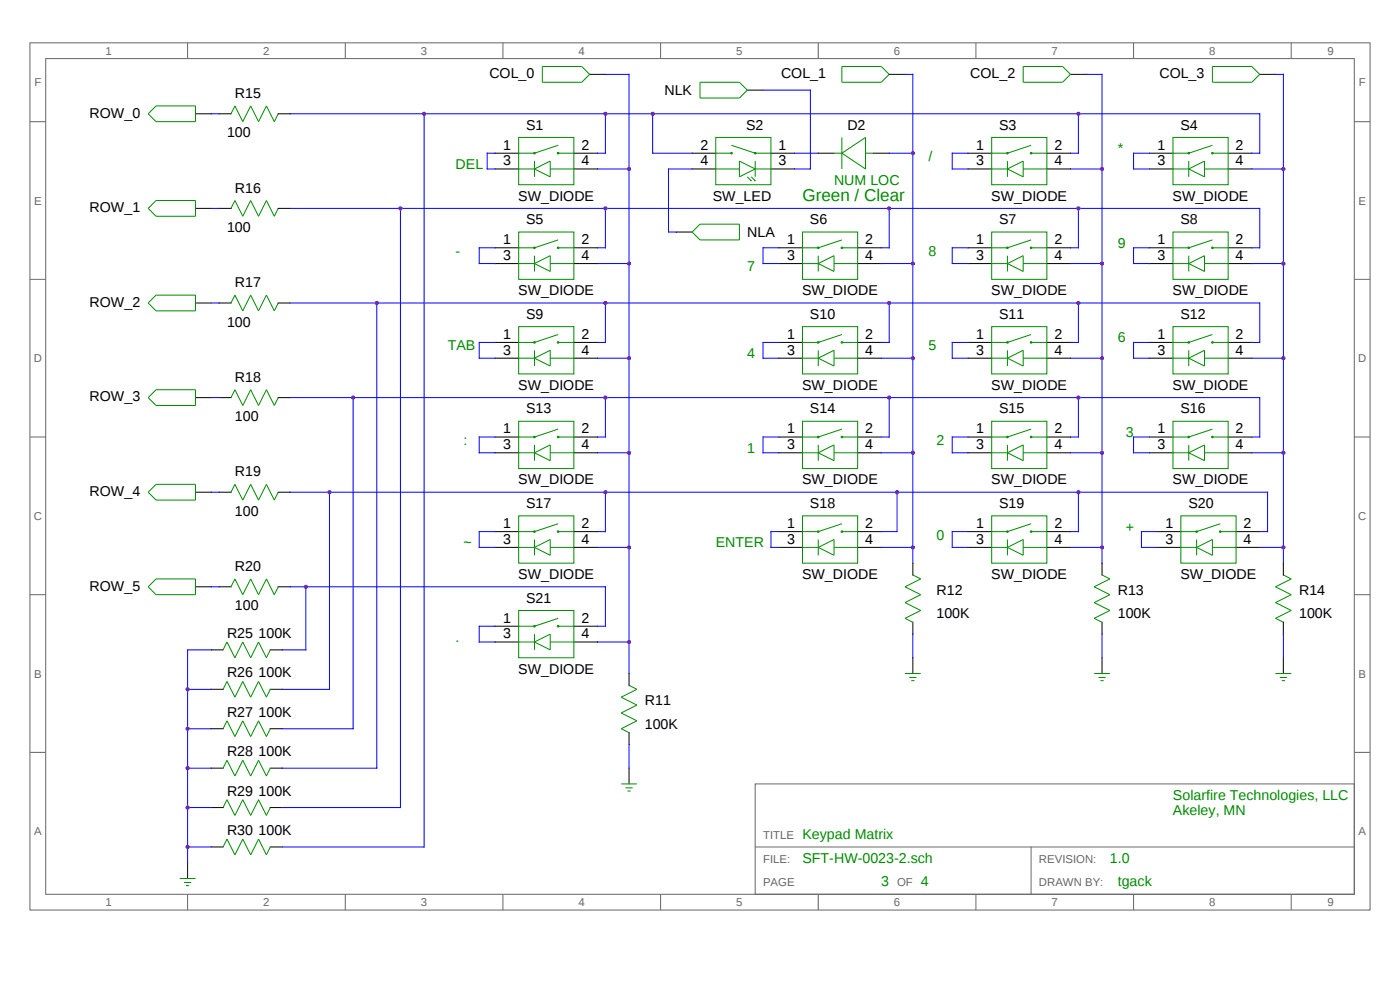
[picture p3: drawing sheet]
<svg xmlns="http://www.w3.org/2000/svg" width="297mm" height="210mm" viewBox="0 0 297 210" stroke-linecap="round" stroke-linejoin="round" font-family="sans-serif">
<g fill="none" stroke="#666" stroke-width=".21">
<path d="M6.4 9.1h284.3v183.9h-284.3zM9.7 12.4h277.6v177.3h-277.6zM39.8 9.1v3.3M73.2 9.1v3.3M106.7 9.1v3.3M140.1 9.1v3.3M173.6 9.1v3.3M207 9.1v3.3M240.5 9.1v3.3M273.9 9.1v3.3M6.4 25.8h3.3M287.3 25.8h3.4"/>
<path d="M6.4 59.3h3.3M287.3 59.3h3.4M6.4 92.7h3.3M287.3 92.7h3.4M6.4 126.2h3.3M287.3 126.2h3.4M6.4 159.6h3.3M287.3 159.6h3.4M160.2 166.3h127.1v23.4h-127.1zM160.2 179.7h127.1M218.7 179.7v10M39.8 189.7v3.3"/>
<path d="M73.2 189.7v3.3M106.7 189.7v3.3M140.1 189.7v3.3M173.6 189.7v3.3M207 189.7v3.3M240.5 189.7v3.3M273.9 189.7v3.3"/>
</g>
<g fill="none" stroke="#00f" stroke-width=".21">
<path d="M128.4 15.8h5v127.1M161.9 19.1h10v16.7h-3.3M192 15.8h1.7v103.7M230.4 15.8h3.4v103.7M270.6 15.8h1.7v103.7M44.8 24.1h1.7M61.5 24.1h205.7v8.4h-1.6M90 24.1v155.6h-30.1M105 32.5h-1.7v3.3h1.7M126.8 35.8h6.6M128.4 24.1v8.4h-1.6M138.5 24.1v8.4h8.3"/>
<path d="M146.8 35.8h-5v13.4h1.7M168.6 32.5h5M188.6 32.5h5.1M205.4 32.5h-3.4v3.3h3.4M227.1 35.8h6.7M228.8 24.1v8.4h-1.7M243.8 32.5h-3.3v3.3h3.3M265.6 35.8h6.7M44.8 44.2h1.7M61.5 44.2h205.7v8.4h-1.6M85 44.2v127.1h-25.1M105 52.6h-3.3v3.3h3.3"/>
<path d="M126.8 55.9h6.6M128.4 44.2v8.4h-1.6M165.2 52.6h-3.3v3.3h3.3M187 55.9h6.7M188.6 44.2v8.4h-1.6M205.4 52.6h-3.4v3.3h3.4M227.1 55.9h6.7M228.8 44.2v8.4h-1.7M243.8 52.6h-3.3v3.3h3.3M265.6 55.9h6.7M44.8 64.3h1.7M61.5 64.3h205.7v8.3h-1.6"/>
<path d="M79.9 64.3v98.6h-20M105 72.6h-3.3v3.4h3.3M126.8 76h6.6M128.4 64.3v8.3h-1.6M165.2 72.6h-3.3v3.4h3.3M187 76h6.7M188.6 64.3v8.3h-1.6M205.4 72.6h-3.4v3.4h3.4M227.1 76h6.7M228.8 64.3v8.3h-1.7M243.8 72.6h-3.3v3.4h3.3M265.6 76h6.7"/>
<path d="M44.8 84.3h1.7M61.5 84.3h205.7v8.4h-1.6M74.9 84.3v70.3h-15M105 92.7h-3.3v3.3h3.3M126.8 96h6.6M128.4 84.3v8.4h-1.6M165.2 92.7h-3.3v3.3h3.3M187 96h6.7M188.6 84.3v8.4h-1.6M205.4 92.7h-3.4v3.3h3.4M227.1 96h6.7M228.8 84.3v8.4h-1.7"/>
<path d="M243.8 92.7h-3.3v3.3h3.3M265.6 96h6.7M44.8 104.4h1.7M61.5 104.4h207.4v8.4h-1.7M69.9 104.4v41.8h-10M105 112.8h-3.3v3.3h3.3M126.8 116.1h6.6M128.4 104.4v8.4h-1.6M165.2 112.8h-1.6v3.3h1.6M187 116.1h6.7M190.3 104.4v8.4h-3.3M205.4 112.8h-3.4v3.3h3.4"/>
<path d="M227.1 116.1h6.7M228.8 104.4v8.4h-1.7M245.5 112.8h-3.3v3.3h3.3M267.2 116.1h5.1M44.8 124.5h1.7M44.8 137.9h-5v45.1M61.5 124.5h66.9v8.3h-1.6M64.9 124.5v13.4h-5M105 132.8h-3.3v3.4h3.3M126.8 136.2h6.6M193.7 134.5v5M233.8 134.5v5"/>
<path d="M272.3 134.5v5M39.8 154.6h5M39.8 146.2h5M133.4 157.9v5M39.8 179.7h5M39.8 171.3h5M39.8 162.9h5"/>
</g>
<g fill="none" stroke="#000" stroke-width=".21">
<path d="M125.1 15.8h3.3M158.5 19.1h3.4M188.6 15.8h3.4M227.1 15.8h3.3M267.2 15.8h3.4M41.5 24.1h3.3M46.5 24.1h2.5M59 24.1h2.5M105 32.5h5M105 35.8h5M121.7 32.5h5.1M121.7 35.8h5.1"/>
<path d="M146.8 32.5h5M146.8 35.8h5M163.6 32.5h5M163.6 35.8h5M173.6 32.5h3.3M185.3 32.5h3.3M205.4 32.5h5M205.4 35.8h5M222.1 32.5h5M222.1 35.8h5M243.8 32.5h5M243.8 35.8h5"/>
<path d="M260.5 32.5h5.1M260.5 35.8h5.1M41.5 44.2h3.3M46.5 44.2h2.5M59 44.2h2.5M105 52.6h5M105 55.9h5M121.7 52.6h5.1M121.7 55.9h5.1M143.5 49.2h3.3M165.2 52.6h5M165.2 55.9h5"/>
<path d="M181.9 52.6h5.1M181.9 55.9h5.1M205.4 52.6h5M205.4 55.9h5M222.1 52.6h5M222.1 55.9h5M243.8 52.6h5M243.8 55.9h5M260.5 52.6h5.1M260.5 55.9h5.1M41.5 64.3h3.3M46.5 64.3h2.5"/>
<path d="M59 64.3h2.5M105 72.6h5M105 76h5M121.7 72.6h5.1M121.7 76h5.1M165.2 72.6h5M165.2 76h5M181.9 72.6h5.1M181.9 76h5.1M205.4 72.6h5M205.4 76h5M222.1 72.6h5"/>
<path d="M222.1 76h5M243.8 72.6h5M243.8 76h5M260.5 72.6h5.1M260.5 76h5.1M41.5 84.3h3.3M46.5 84.3h2.5M59 84.3h2.5M105 92.7h5M105 96h5M121.7 92.7h5.1M121.7 96h5.1"/>
<path d="M165.2 92.7h5M165.2 96h5M181.9 92.7h5.1M181.9 96h5.1M205.4 92.7h5M205.4 96h5M222.1 92.7h5M222.1 96h5M243.8 92.7h5M243.8 96h5M260.5 92.7h5.1M260.5 96h5.1"/>
<path d="M41.5 104.4h3.3M46.5 104.4h2.5M59 104.4h2.5M105 112.8h5M105 116.1h5M121.7 112.8h5.1M121.7 116.1h5.1M165.2 112.8h5M165.2 116.1h5M181.9 112.8h5.1M181.9 116.1h5.1M193.7 119.5v2.5"/>
<path d="M205.4 112.8h5M205.4 116.1h5M222.1 112.8h5M222.1 116.1h5M233.8 119.5v2.5M245.5 112.8h5M245.5 116.1h5M262.2 112.8h5M262.2 116.1h5M272.3 119.5v2.5M41.5 124.5h3.3M44.8 137.9h2.5"/>
<path d="M46.5 124.5h2.5M57.3 137.9h2.6M59 124.5h2.5M105 132.8h5M105 136.2h5M121.7 132.8h5.1M121.7 136.2h5.1M193.7 132v2.5M193.7 139.5v3.4M233.8 132v2.5M233.8 139.5v3.4M272.3 132v2.5"/>
<path d="M272.3 139.5v3.4M44.8 146.2h2.5M44.8 154.6h2.5M57.3 146.2h2.6M57.3 154.6h2.6M133.4 142.9v2.5M133.4 155.4v2.5M44.8 162.9h2.5M44.8 171.3h2.5M44.8 179.7h2.5M57.3 162.9h2.6M57.3 171.3h2.6"/>
<path d="M57.3 179.7h2.6M133.4 162.9v3.4M39.8 183v3.4"/>
</g>
<g fill="none" stroke="#008b00" stroke-width=".21">
<path d="M115.1 14.1h8.3l1.7 1.7-1.7 1.6h-8.3zM148.5 17.4h8.4l1.6 1.7-1.6 1.7h-8.4zM178.6 14.1h8.4l1.6 1.7-1.6 1.6h-8.4zM217.1 14.1h8.3l1.7 1.7-1.7 1.6h-8.3zM257.2 14.1h8.4l1.6 1.7-1.6 1.6h-8.4zM33.1 22.5h8.4v3.3h-8.4l-1.7-1.7zM49 24.1l.8-1.6 1.7 3.3 1.7-3.3 1.6 3.3 1.7-3.3 1.7 3.3 .8-1.7M110 29.2h11.7v10h-11.7zM110 35.8h3.4M113.3 32.3l.2 .2v.1l-.3-.1zM113.4 34.2v3.3M113.4 35.8l3.3-1.6v3.3z"/>
<path d="M116.7 35.8h5M118.3 32.3l.3 .2-.1 .1-.3-.1zM118.4 30.8l-5 1.7h-3.4M118.4 32.5h3.3M151.8 29.2h11.8v10h-11.8zM151.8 32.5h3.4M151.8 35.8h5.1M155.1 32.3l.3 .2-.1 .1-.3-.1zM155.2 30.8l5 1.7h3.4M156.9 34.2l3.3 1.6-3.3 1.7zM158.5 37.5l.8 .8M159.4 38.2v.2h-.2z"/>
<path d="M159.4 37.5l.7 .8M160.1 32.3l.3 .2-.1 .1-.3-.1zM160.2 35.8h3.4M160.2 34.2v3.3M160.2 38.2v.2h-.2zM176.9 32.5h1.7M178.6 29.2v6.6M178.6 32.5l5-3.3v6.6zM183.6 32.5h1.7M210.4 29.2h11.7v10h-11.7zM210.4 35.8h3.3M213.6 32.3l.3 .2-.1 .1-.2-.1z"/>
<path d="M213.7 35.8l3.4-1.6v3.3zM213.7 34.2v3.3M217.1 35.8h5M218.7 32.3l.2 .2-.1 .1-.2-.1zM218.7 30.8l-5 1.7h-3.3M218.7 32.5h3.4M248.8 29.2h11.7v10h-11.7zM248.8 35.8h3.4M252.1 32.3l.3 .2-.1 .1-.3-.1zM252.2 34.2v3.3M252.2 35.8l3.3-1.6v3.3zM255.5 35.8h5"/>
<path d="M257.1 32.3l.3 .2-.1 .1-.3-.1zM257.2 30.8l-5 1.7h-3.4M257.2 32.5h3.3M33.1 42.5h8.4v3.4h-8.4l-1.7-1.7zM49 44.2l.8-1.7 1.7 3.4 1.7-3.4 1.6 3.4 1.7-3.4 1.7 3.4 .8-1.7M110 49.2h11.7v10.1h-11.7zM110 55.9h3.4M113.3 52.4l.2 .2v.1l-.3-.1zM113.4 54.2v3.4M113.4 55.9l3.3-1.7v3.4zM116.7 55.9h5M118.3 52.4l.3 .2-.1 .1-.3-.1z"/>
<path d="M118.4 50.9l-5 1.7h-3.4M118.4 52.6h3.3M146.8 49.2l1.7-1.7h8.4v3.4h-8.4zM170.2 49.2h11.7v10.1h-11.7zM170.2 55.9h3.4M173.5 52.4l.3 .2-.1 .1-.3-.1zM173.6 54.2v3.4M173.6 55.9l3.3-1.7v3.4zM176.9 55.9h5M178.5 52.4l.3 .2-.1 .1-.3-.1zM178.6 50.9l-5 1.7h-3.4M178.6 52.6h3.3"/>
<path d="M210.4 49.2h11.7v10.1h-11.7zM210.4 55.9h3.3M213.6 52.4l.3 .2-.1 .1-.2-.1zM213.7 55.9l3.4-1.7v3.4zM213.7 54.2v3.4M217.1 55.9h5M218.7 52.4l.2 .2-.1 .1-.2-.1zM218.7 50.9l-5 1.7h-3.3M218.7 52.6h3.4M248.8 49.2h11.7v10.1h-11.7zM248.8 55.9h3.4M252.1 52.4l.3 .2-.1 .1-.3-.1z"/>
<path d="M252.2 54.2v3.4M252.2 55.9l3.3-1.7v3.4zM255.5 55.9h5M257.1 52.4l.3 .2-.1 .1-.3-.1zM257.2 50.9l-5 1.7h-3.4M257.2 52.6h3.3M33.1 62.6h8.4v3.3h-8.4l-1.7-1.6zM49 64.3l.8-1.7 1.7 3.3 1.7-3.3 1.6 3.3 1.7-3.3 1.7 3.3 .8-1.6M110 69.3h11.7v10h-11.7zM110 76h3.4M113.3 72.5l.2 .1v.2l-.3-.2zM113.4 74.3v3.4"/>
<path d="M113.4 76l3.3-1.7v3.4zM116.7 76h5M118.3 72.5l.3 .1-.1 .2-.3-.2zM118.4 71l-5 1.6h-3.4M118.4 72.6h3.3M170.2 69.3h11.7v10h-11.7zM170.2 76h3.4M173.5 72.5l.3 .1-.1 .2-.3-.2zM173.6 76l3.3-1.7v3.4zM173.6 74.3v3.4M176.9 76h5M178.5 72.5l.3 .1-.1 .2-.3-.2z"/>
<path d="M178.6 71l-5 1.6h-3.4M178.6 72.6h3.3M210.4 69.3h11.7v10h-11.7zM210.4 76h3.3M213.6 72.5l.3 .1-.1 .2-.2-.2zM213.7 76l3.4-1.7v3.4zM213.7 74.3v3.4M217.1 76h5M218.7 72.5l.2 .1-.1 .2-.2-.2zM218.7 71l-5 1.6h-3.3M218.7 72.6h3.4M248.8 69.3h11.7v10h-11.7z"/>
<path d="M248.8 76h3.4M252.1 72.5l.3 .1-.1 .2-.3-.2zM252.2 74.3v3.4M252.2 76l3.3-1.7v3.4zM255.5 76h5M257.1 72.5l.3 .1-.1 .2-.3-.2zM257.2 71l-5 1.6h-3.4M257.2 72.6h3.3M33.1 82.7h8.4v3.3h-8.4l-1.7-1.7zM49 84.3l.8-1.6 1.7 3.3 1.7-3.3 1.6 3.3 1.7-3.3 1.7 3.3 .8-1.7M110 89.4h11.7v10h-11.7zM110 96h3.4"/>
<path d="M113.3 92.6l.2 .1v.2l-.3-.2zM113.4 94.4v3.3M113.4 96l3.3-1.6v3.3zM116.7 96h5M118.3 92.6l.3 .1-.1 .2-.3-.2zM118.4 91l-5 1.7h-3.4M118.4 92.7h3.3M170.2 89.4h11.7v10h-11.7zM170.2 96h3.4M173.5 92.6l.3 .1-.1 .2-.3-.2zM173.6 94.4v3.3M173.6 96l3.3-1.6v3.3z"/>
<path d="M176.9 96h5M178.5 92.6l.3 .1-.1 .2-.3-.2zM178.6 91l-5 1.7h-3.4M178.6 92.7h3.3M210.4 89.4h11.7v10h-11.7zM210.4 96h3.3M213.6 92.6l.3 .1-.1 .2-.2-.2zM213.7 96l3.4-1.6v3.3zM213.7 94.4v3.3M217.1 96h5M218.7 92.6l.2 .1-.1 .2-.2-.2zM218.7 91l-5 1.7h-3.3"/>
<path d="M218.7 92.7h3.4M248.8 89.4h11.7v10h-11.7zM248.8 96h3.4M252.1 92.6l.3 .1-.1 .2-.3-.2zM252.2 94.4v3.3M252.2 96l3.3-1.6v3.3zM255.5 96h5M257.1 92.6l.3 .1-.1 .2-.3-.2zM257.2 91l-5 1.7h-3.4M257.2 92.7h3.3M31.4 104.4l1.7-1.7h8.4v3.4h-8.4zM49 104.4l.8-1.7 1.7 3.4 1.7-3.4 1.6 3.4 1.7-3.4 1.7 3.4 .8-1.7"/>
<path d="M110 109.4h11.7v10.1h-11.7zM110 116.1h3.4M113.3 112.6l.2 .2v.1l-.3-.1zM113.4 114.4v3.4M113.4 116.1l3.3-1.7v3.4zM116.7 116.1h5M118.3 112.6l.3 .2-.1 .1-.3-.1zM118.4 111.1l-5 1.7h-3.4M118.4 112.8h3.3M170.2 109.4h11.7v10.1h-11.7zM170.2 116.1h3.4M173.5 112.6l.3 .2-.1 .1-.3-.1z"/>
<path d="M173.6 114.4v3.4M173.6 116.1l3.3-1.7v3.4zM176.9 116.1h5M178.5 112.6l.3 .2-.1 .1-.3-.1zM178.6 111.1l-5 1.7h-3.4M178.6 112.8h3.3M210.4 109.4h11.7v10.1h-11.7zM210.4 116.1h3.3M213.6 112.6l.3 .2-.1 .1-.2-.1zM213.7 116.1l3.4-1.7v3.4zM213.7 114.4v3.4M217.1 116.1h5"/>
<path d="M218.7 112.6l.2 .2-.1 .1-.2-.1zM218.7 111.1l-5 1.7h-3.3M218.7 112.8h3.4M250.5 109.4h11.7v10.1h-11.7zM250.5 116.1h3.4M253.8 112.6l.2 .2-.1 .1-.2-.1zM253.9 116.1l3.3-1.7v3.4zM253.9 114.4v3.4M257.2 116.1h5M258.8 112.6l.2 .2v.1l-.3-.1zM258.9 111.1l-5 1.7h-3.4M258.9 112.8h3.3"/>
<path d="M31.4 124.5l1.7-1.7h8.4v3.4h-8.4zM47.3 137.9l.9-1.7 1.6 3.3 1.7-3.3 1.7 3.3 1.6-3.3 1.7 3.3M49 124.5l.8-1.7 1.7 3.4 1.7-3.4 1.6 3.4 1.7-3.4 1.7 3.4 .8-1.7M57.4 137.9l-.9 1.6M110 129.5h11.7v10h-11.7zM110 136.2h3.4M113.3 132.7l.2 .1v.2l-.3-.2zM113.4 134.5v3.4M113.4 136.2l3.3-1.7v3.4zM116.7 136.2h5M118.3 132.7l.3 .1-.1 .2-.3-.2zM118.4 131.2l-5 1.6h-3.4"/>
<path d="M118.4 132.8h3.3M193.7 122l1.6 .8-3.3 1.7 3.3 1.7-3.3 1.6 3.3 1.7-3.3 1.7 1.7 .8M233.8 122l1.7 .8-3.4 1.7 3.4 1.7-3.4 1.6 3.4 1.7-3.4 1.7 1.7 .8M272.3 122l1.6 .8-3.3 1.7 3.3 1.7-3.3 1.6 3.3 1.7-3.3 1.7 1.7 .8M47.3 146.2l.9-1.7 1.6 3.4 1.7-3.4 1.7 3.4 1.6-3.4 1.7 3.4M47.3 154.6l.9-1.7 1.6 3.4 1.7-3.4 1.7 3.4 1.6-3.4 1.7 3.4M57.4 146.2l-.9 1.7M57.4 154.6l-.9 1.7M131.8 154.6l1.6 .8M133.4 145.4l1.7 .8-3.3 1.7 3.3 1.7-3.3 1.6 3.3 1.7-3.3 1.7M192 142.9h3.3M192.9 143.7h1.5"/>
<path d="M193.3 144.4h.7M232.1 142.9h3.4M233 143.7h1.5M233.5 144.4h.6M270.6 142.9h3.3M271.5 143.7h1.5M271.9 144.4h.7M47.3 162.9l.9-1.6 1.6 3.3 1.7-3.3 1.7 3.3 1.6-3.3 1.7 3.3M47.3 171.3l.9-1.7 1.6 3.4 1.7-3.4 1.7 3.4 1.6-3.4 1.7 3.4M47.3 179.7l.9-1.7 1.6 3.3 1.7-3.3 1.7 3.3 1.6-3.3 1.7 3.3M57.4 162.9l-.9 1.7M57.4 171.3l-.9 1.7"/>
<path d="M57.4 179.7l-.9 1.6M131.8 166.3h3.3M132.7 167.1h1.5M133.1 167.8h.7M38.1 186.4h3.4M39 187.2h1.6M39.5 187.9h.6"/>
</g>
<g fill="#a020f0">
<circle cx="128.4" cy="24.1" r=".42"/>
<circle cx="138.5" cy="24.1" r=".42"/>
<circle cx="228.8" cy="24.1" r=".42"/>
<circle cx="90" cy="24.1" r=".42"/>
<circle cx="128.4" cy="44.2" r=".42"/>
<circle cx="188.6" cy="44.2" r=".42"/>
<circle cx="228.8" cy="44.2" r=".42"/>
<circle cx="84.9" cy="44.2" r=".42"/>
<circle cx="128.4" cy="64.3" r=".42"/>
<circle cx="188.6" cy="64.3" r=".42"/>
<circle cx="228.8" cy="64.3" r=".42"/>
<circle cx="79.9" cy="64.3" r=".42"/>
<circle cx="128.4" cy="84.3" r=".42"/>
<circle cx="188.6" cy="84.3" r=".42"/>
<circle cx="228.8" cy="84.3" r=".42"/>
<circle cx="74.9" cy="84.3" r=".42"/>
<circle cx="128.4" cy="104.4" r=".42"/>
<circle cx="190.3" cy="104.4" r=".42"/>
<circle cx="228.8" cy="104.4" r=".42"/>
<circle cx="69.9" cy="104.4" r=".42"/>
<circle cx="133.4" cy="35.8" r=".42"/>
<circle cx="133.4" cy="55.9" r=".42"/>
<circle cx="133.4" cy="76" r=".42"/>
<circle cx="133.4" cy="96.1" r=".42"/>
<circle cx="133.4" cy="116.1" r=".42"/>
<circle cx="133.4" cy="136.2" r=".42"/>
<circle cx="193.7" cy="116.1" r=".42"/>
<circle cx="193.7" cy="96.1" r=".42"/>
<circle cx="193.7" cy="76" r=".42"/>
<circle cx="193.7" cy="55.9" r=".42"/>
<circle cx="193.7" cy="32.5" r=".42"/>
<circle cx="233.8" cy="35.8" r=".42"/>
<circle cx="233.8" cy="55.9" r=".42"/>
<circle cx="233.8" cy="76" r=".42"/>
<circle cx="233.8" cy="96.1" r=".42"/>
<circle cx="233.8" cy="116.1" r=".42"/>
<circle cx="272.3" cy="116.1" r=".42"/>
<circle cx="272.3" cy="96.1" r=".42"/>
<circle cx="272.3" cy="76" r=".42"/>
<circle cx="272.3" cy="55.9" r=".42"/>
<circle cx="272.3" cy="35.8" r=".42"/>
<circle cx="64.9" cy="124.5" r=".42"/>
<circle cx="39.8" cy="179.7" r=".42"/>
<circle cx="39.8" cy="171.3" r=".42"/>
<circle cx="39.8" cy="162.9" r=".42"/>
<circle cx="39.8" cy="154.6" r=".42"/>
<circle cx="39.8" cy="146.2" r=".42"/>
</g>
<text font-size="3.6" fill="#008b00" x="170.2" y="42.5">Green / Clear</text>
<g font-size="3">
<text x="103.8" y="16.6">COL_0</text>
<text x="165.7" y="16.6">COL_1</text>
<text x="205.8" y="16.6">COL_2</text>
<text x="246" y="16.6">COL_3</text>
<text x="49.8" y="20.8">R15</text>
<text x="141" y="20.2">NLK</text>
<text x="19" y="24.9">ROW_0</text>
<text x="48.2" y="29.2">100</text>
<text x="111.6" y="27.5">S1</text>
<text x="158.3" y="27.5">S2</text>
<text x="179.8" y="27.5">D2</text>
<text x="212" y="27.5">S3</text>
<text x="250.4" y="27.5">S4</text>
<text x="106.8" y="31.7">1</text>
<text x="106.8" y="35.1">3</text>
<text x="123.3" y="31.7">2</text>
<text x="123.3" y="35.1">4</text>
<text x="148.6" y="31.7">2</text>
<text x="148.6" y="35.1">4</text>
<text x="165.1" y="31.7">1</text>
<text x="165.1" y="35.1">3</text>
<text x="207.1" y="31.7">1</text>
<text x="207.1" y="35.1">3</text>
<text x="223.7" y="31.7">2</text>
<text x="223.7" y="35.1">4</text>
<text x="245.6" y="31.7">1</text>
<text x="245.6" y="35.1">3</text>
<text x="262.1" y="31.7">2</text>
<text x="262.1" y="35.1">4</text>
<text x="49.8" y="40.9">R16</text>
<text x="19" y="45">ROW_1</text>
<text x="110" y="42.5">SW_DIODE</text>
<text x="111.6" y="47.5">S5</text>
<text x="151.2" y="42.5">SW_LED</text>
<text x="171.8" y="47.5">S6</text>
<text x="210.3" y="42.5">SW_DIODE</text>
<text x="212" y="47.5">S7</text>
<text x="248.8" y="42.5">SW_DIODE</text>
<text x="250.4" y="47.5">S8</text>
<text x="48.2" y="49.2">100</text>
<text x="106.8" y="51.8">1</text>
<text x="123.3" y="51.8">2</text>
<text x="158.5" y="50.3">NLA</text>
<text x="167" y="51.8">1</text>
<text x="183.5" y="51.8">2</text>
<text x="207.1" y="51.8">1</text>
<text x="223.7" y="51.8">2</text>
<text x="245.6" y="51.8">1</text>
<text x="262.1" y="51.8">2</text>
<text x="106.8" y="55.2">3</text>
<text x="123.3" y="55.2">4</text>
<text x="167" y="55.2">3</text>
<text x="183.5" y="55.2">4</text>
<text x="207.1" y="55.2">3</text>
<text x="223.7" y="55.2">4</text>
<text x="245.6" y="55.2">3</text>
<text x="262.1" y="55.2">4</text>
<text x="19" y="65.1">ROW_2</text>
<text x="49.8" y="60.9">R17</text>
<text x="110" y="62.6">SW_DIODE</text>
<text x="170.2" y="62.6">SW_DIODE</text>
<text x="210.3" y="62.6">SW_DIODE</text>
<text x="248.8" y="62.6">SW_DIODE</text>
<text x="48.2" y="69.3">100</text>
<text x="106.8" y="71.9">1</text>
<text x="111.6" y="67.6">S9</text>
<text x="123.3" y="71.9">2</text>
<text x="167" y="71.9">1</text>
<text x="171.8" y="67.6">S10</text>
<text x="183.5" y="71.9">2</text>
<text x="207.1" y="71.9">1</text>
<text x="212" y="67.6">S11</text>
<text x="223.7" y="71.9">2</text>
<text x="245.6" y="71.9">1</text>
<text x="250.4" y="67.6">S12</text>
<text x="262.1" y="71.9">2</text>
<text x="106.8" y="75.2">3</text>
<text x="123.3" y="75.2">4</text>
<text x="167" y="75.2">3</text>
<text x="183.5" y="75.2">4</text>
<text x="207.1" y="75.2">3</text>
<text x="223.7" y="75.2">4</text>
<text x="245.6" y="75.2">3</text>
<text x="262.1" y="75.2">4</text>
<text x="49.8" y="81">R18</text>
<text x="110" y="82.7">SW_DIODE</text>
<text x="170.2" y="82.7">SW_DIODE</text>
<text x="210.3" y="82.7">SW_DIODE</text>
<text x="248.8" y="82.7">SW_DIODE</text>
<text x="19" y="85.1">ROW_3</text>
<text x="49.8" y="89.4">100</text>
<text x="111.6" y="87.7">S13</text>
<text x="171.8" y="87.7">S14</text>
<text x="212" y="87.7">S15</text>
<text x="250.4" y="87.7">S16</text>
<text x="106.8" y="91.9">1</text>
<text x="106.8" y="95.3">3</text>
<text x="123.3" y="91.9">2</text>
<text x="123.3" y="95.3">4</text>
<text x="167" y="91.9">1</text>
<text x="167" y="95.3">3</text>
<text x="183.5" y="91.9">2</text>
<text x="183.5" y="95.3">4</text>
<text x="207.1" y="91.9">1</text>
<text x="207.1" y="95.3">3</text>
<text x="223.7" y="91.9">2</text>
<text x="223.7" y="95.3">4</text>
<text x="245.6" y="91.9">1</text>
<text x="245.6" y="95.3">3</text>
<text x="262.1" y="91.9">2</text>
<text x="262.1" y="95.3">4</text>
<text x="49.8" y="101.1">R19</text>
<text x="19" y="105.2">ROW_4</text>
<text x="110" y="102.7">SW_DIODE</text>
<text x="111.6" y="107.8">S17</text>
<text x="170.2" y="102.7">SW_DIODE</text>
<text x="171.8" y="107.8">S18</text>
<text x="210.3" y="102.7">SW_DIODE</text>
<text x="212" y="107.8">S19</text>
<text x="248.8" y="102.7">SW_DIODE</text>
<text x="252.1" y="107.8">S20</text>
<text x="49.8" y="109.4">100</text>
<text x="106.8" y="112">1</text>
<text x="123.3" y="112">2</text>
<text x="167" y="112">1</text>
<text x="183.5" y="112">2</text>
<text x="207.1" y="112">1</text>
<text x="223.7" y="112">2</text>
<text x="247.2" y="112">1</text>
<text x="263.8" y="112">2</text>
<text x="106.8" y="115.4">3</text>
<text x="123.3" y="115.4">4</text>
<text x="167" y="115.4">3</text>
<text x="183.5" y="115.4">4</text>
<text x="207.1" y="115.4">3</text>
<text x="223.7" y="115.4">4</text>
<text x="247.2" y="115.4">3</text>
<text x="263.8" y="115.4">4</text>
<text x="19" y="125.3">ROW_5</text>
<text x="49.8" y="121.1">R20</text>
<text x="110" y="122.8">SW_DIODE</text>
<text x="170.2" y="122.8">SW_DIODE</text>
<text x="210.3" y="122.8">SW_DIODE</text>
<text x="250.4" y="122.8">SW_DIODE</text>
<text x="49.8" y="129.5">100</text>
<text x="111.6" y="127.8">S21</text>
<text x="198.7" y="126.1">R12</text>
<text x="198.7" y="131.2">100K</text>
<text x="237.1" y="126.1">R13</text>
<text x="237.1" y="131.2">100K</text>
<text x="275.6" y="126.1">R14</text>
<text x="275.6" y="131.2">100K</text>
<text x="48.2" y="135.3">R25 100K</text>
<text x="106.8" y="132.1">1</text>
<text x="106.8" y="135.4">3</text>
<text x="123.3" y="132.1">2</text>
<text x="123.3" y="135.4">4</text>
<text x="48.2" y="143.7">R26 100K</text>
<text x="110" y="142.9">SW_DIODE</text>
<text x="136.8" y="149.6">R11</text>
<text x="48.2" y="152.1">R27 100K</text>
<text x="136.8" y="154.6">100K</text>
<text x="48.2" y="160.4">R28 100K</text>
<text x="48.2" y="168.8">R29 100K</text>
<text x="48.2" y="177.2">R30 100K</text>
</g>
<g font-size="3" fill="#008b00">
<text x="96.7" y="35.8">DEL</text>
<text x="197" y="34.2">/</text>
<text x="237.1" y="32.5">*</text>
<text x="176.9" y="39.2">NUM LOC</text>
<text x="237.1" y="52.6">9</text>
<text x="96.7" y="54.2">-</text>
<text x="158.5" y="57.6">7</text>
<text x="197" y="54.2">8</text>
<text x="95" y="74.3">TAB</text>
<text x="158.5" y="76">4</text>
<text x="197" y="74.3">5</text>
<text x="237.1" y="72.6">6</text>
<text x="98.3" y="94.4">:</text>
<text x="198.7" y="94.4">2</text>
<text x="238.8" y="92.7">3</text>
<text x="158.5" y="96">1</text>
<text x="238.8" y="112.8">+</text>
<text x="98.3" y="116.1">~</text>
<text x="151.8" y="116.1">ENTER</text>
<text x="198.7" y="114.4">0</text>
<text x="96.7" y="136.2">.</text>
<text x="248.8" y="169.6">Solarfire Technologies, LLC</text>
<text x="248.8" y="173">Akeley, MN</text>
<text x="170.2" y="178">Keypad Matrix</text>
<text x="170.2" y="183">SFT-HW-0023-2.sch</text>
<text x="235.5" y="183">1.0</text>
<text x="187" y="188">3</text>
<text x="195.3" y="188">4</text>
<text x="237.1" y="188">tgack</text>
</g>
<g font-size="2.4" fill="#666">
<text x="22.4" y="11.6">1</text>
<text x="55.8" y="11.6">2</text>
<text x="89.3" y="11.6">3</text>
<text x="122.7" y="11.6">4</text>
<text x="156.2" y="11.6">5</text>
<text x="189.6" y="11.6">6</text>
<text x="223.1" y="11.6">7</text>
<text x="256.5" y="11.6">8</text>
<text x="281.6" y="11.6">9</text>
<text x="7.3" y="18.3">F</text>
<text x="288.2" y="18.3">F</text>
<text x="7.2" y="43.4">E</text>
<text x="288.2" y="43.4">E</text>
<text x="7.2" y="76.8">D</text>
<text x="288.1" y="76.8">D</text>
<text x="7.2" y="110.3">C</text>
<text x="288.1" y="110.3">C</text>
<text x="7.2" y="143.7">B</text>
<text x="288.2" y="143.7">B</text>
<text x="7.2" y="177.2">A</text>
<text x="161.9" y="178">TITLE</text>
<text x="288.2" y="177.2">A</text>
<text x="161.9" y="183">FILE:</text>
<text x="220.4" y="183">REVISION:</text>
<text x="161.9" y="188">PAGE</text>
<text x="190.3" y="188">OF</text>
<text x="220.4" y="188">DRAWN BY:</text>
<text x="22.4" y="192.2">1</text>
<text x="55.8" y="192.2">2</text>
<text x="89.3" y="192.2">3</text>
<text x="122.7" y="192.2">4</text>
<text x="156.2" y="192.2">5</text>
<text x="189.6" y="192.2">6</text>
<text x="223.1" y="192.2">7</text>
<text x="256.5" y="192.2">8</text>
<text x="281.6" y="192.2">9</text>
</g>
</svg>
